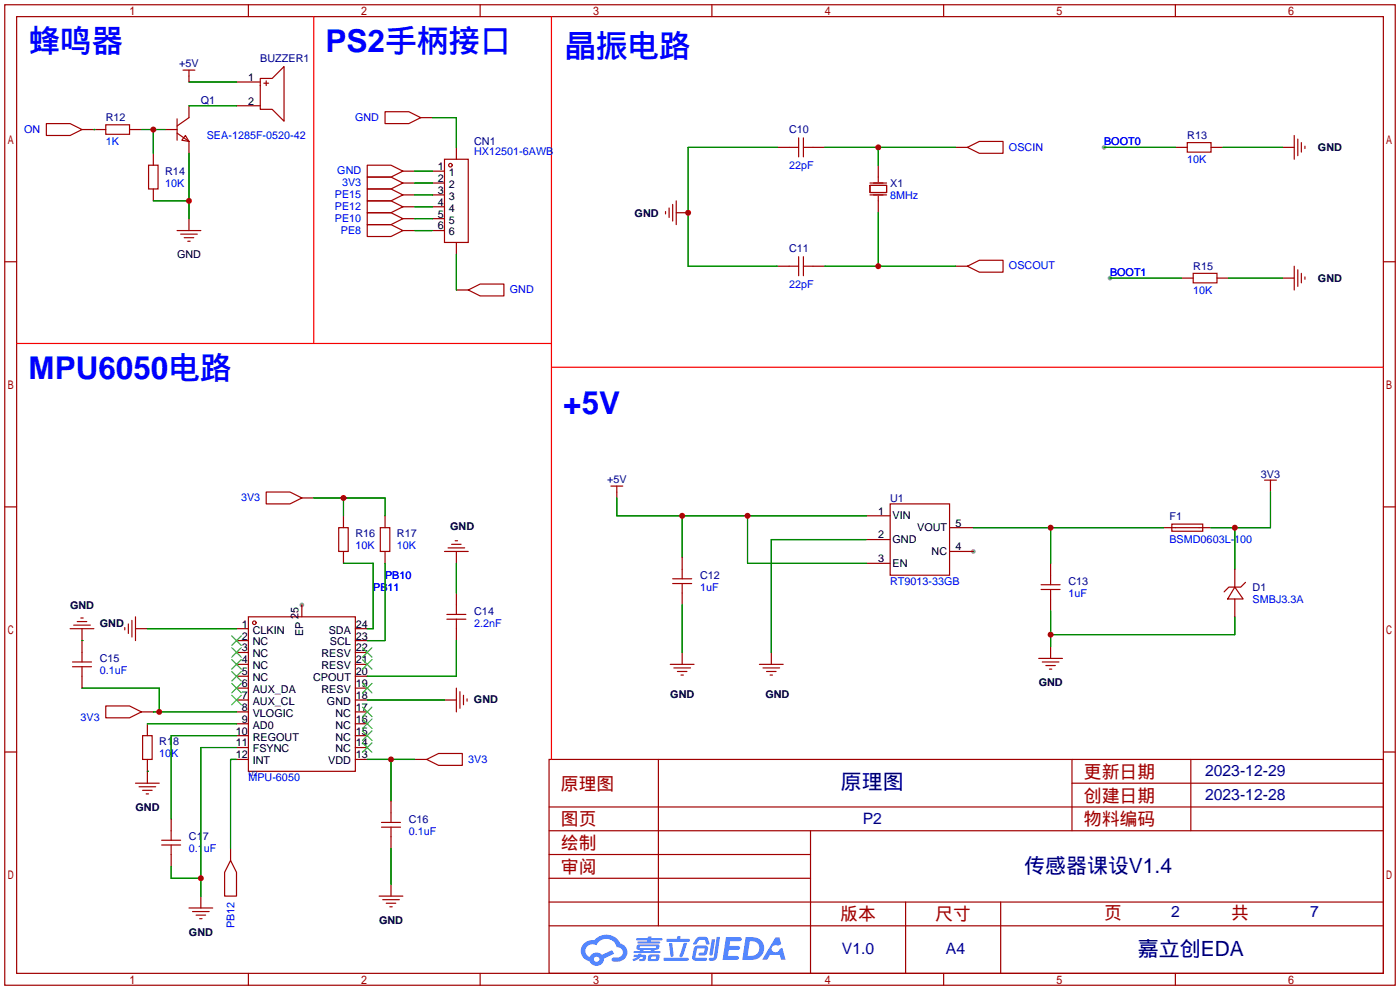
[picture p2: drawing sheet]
<svg xmlns="http://www.w3.org/2000/svg" width="299mm" height="212mm" viewBox="0 0 299 212" stroke-linecap="round" stroke-linejoin="round" font-family="sans-serif">
<g fill="#999">
<circle cx="64.5" cy="129.3" r=".51"/>
<circle cx="208" cy="117.9" r=".51"/>
<circle cx="236" cy="31.5" r=".51"/>
<circle cx="237.2" cy="59.4" r=".51"/>
</g>
<g fill="none" stroke="#a10000" stroke-width=".25">
<path d="M1 1h297.2v209.6h-297.2zM3.6 3.6h292.1v204.4h-292.1zM53.1 1v2.6M102.6 1v2.6M152.1 1v2.6M201.7 1v2.6M251.2 1v2.6M1 55.9h2.6M295.7 55.9h2.5M1 108.3h2.6M295.7 108.3h2.5M1 160.7h2.6"/>
<path d="M117.3 162.3h178.4v45.7h-178.4zM117.3 177.5h178.4M117.3 172.5h178.4M140.7 162.3v35.6M173.2 177.5v30.5M229.1 162.3v15.2M229.1 167.4h66.6M254.5 162.3v15.2M295.7 160.7h2.5M117.3 182.6h55.9M117.3 197.9h178.4M117.3 192.8h178.4"/>
<path d="M117.3 187.7h55.9M193.5 192.8v15.2M213.9 192.8v15.2M53.1 208v2.6M102.6 208v2.6M152.1 208v2.6M201.7 208v2.6M251.2 208v2.6"/>
</g>
<g fill="#5487ff">
<path d="M155.2 200.3h2.6a.48 .48 0 0 1 .7 .4 .48 .48 0 0 1-.6 .4h-1.8l-.2 1.1h1.9a.43 .43 0 0 1 .4 .4 .43 .43 0 0 1-.5 .4h-1.9l-.2 1.3h1.7a.45 .45 0 0 1 .5 .2 .45 .45 0 0 1-.1 .6h-3.3z"/>
<path d="M165.7 200.3h.9l.4 1.5-.8 .3a.84 .84 0 0 0-1.2 .3 .84 .84 0 0 0 .4 1.1 .84 .84 0 0 0 1.1-.4l.1-.2 .6-.3 .7 2.5h-1l-.2-1h-2.1l-.6 1h-1.1z"/>
<path d="M152.1 200.8h.7l-.5 3.1a.36 .36 0 0 1-.3 .3 .36 .36 0 0 1-.4-.3z"/>
<path d="M153.2 200.2h.7l-.6 4.3a1.13 1.13 0 0 1-1.8 .6l.2-.4h.7l.2-.2z"/>
<path d="M148.9 200.6l.6-.4h1a.77 .77 0 0 1 .9 .5l.3 1-.2 .2h-.5l-.3-.9-.2-.2-1 .1-.7 1-.6-.1-.1-.2z"/>
<path d="M148.4 202.4l.6-.3h1.7a.81 .81 0 0 1 .7 .5 .81 .81 0 0 1-.2 .8 .81 .81 0 0 1-.9 .8h-.7a.32 .32 0 0 1-.3-.3 .32 .32 0 0 1 .4-.3h.7l.2-.9-1.6 .1-.4 1.8 2.2 .1a.32 .32 0 0 1 .3 .4 .32 .32 0 0 1-.4 .2h-2.2l-.5-.3-.1-.5z"/>
<path d="M141.9 204.7h5a.33 .33 0 0 1 .3 .3 .33 .33 0 0 1-.3 .3h-4.9l-.2-.1z"/>
<path d="M146.1 201.5h.8l-.7 2a.98 .98 0 0 1-.7 1.1l-.3-.3z"/>
<path d="M143 201.6h.7l.3 2.5a.34 .34 0 0 1-.3 .4 .34 .34 0 0 1-.4-.3z"/>
<path d="M142.5 200.7h2.1l.3-.6h.6l-.1 .6h1.7a.32 .32 0 0 1 .4 .3 .32 .32 0 0 1-.4 .3h-4.5l-.2-.2z"/>
<path d="M135.5 204.1h.9l.1-.3h.6v.3h.8a.82 .82 0 0 1-.5 1.3h-.8v-.4l.7-.1 .1-.3a.68 .68 0 0 0-1 .4l-1.1 .4-.1-.4 .9-.5h-.7z"/>
<path d="M136 200.5h2.4l.1-.3h.7v.3h2.2l.2 .3-.2 .2h-2.3v.2h1.8l.2 .3-.2 .1h-4.5l-.1-.4h2l.1-.2h-2.3l-.1-.2z"/>
<path d="M159.4 200.3l-.8 4.9h1.7a2.5 2.5 0 0 0 3-2.5 2.5 2.5 0 0 0-3.1-2.4zM160.3 201.1a1.61 1.61 0 0 1 2 1.5 1.61 1.61 0 0 1-1.8 1.7h-.7z"/>
<path d="M136.2 202a.55 .55 0 0 0-.2 .8 .55 .55 0 0 0 .7 .2l.1 .3h-1.3v.3l5.4 .1 .3-.2-.2-.2h-1.2l.2-.3a.7 .7 0 0 0 .8-.3 .7 .7 0 0 0 0-.8l-4.2-.1zM136.8 202.3l3.3-.1 .1 .1-.2 .3h-3.2zM137.5 203h1.7l-.2 .3h-1.4z"/>
<path d="M138.6 204.2a1.05 1.05 0 0 0 0 1.2 2.91 2.91 0 0 0 2.2-.2 .98 .98 0 0 0 0-1.2h-1.6zM139.2 204.5l.9-.1 .1 .4-.2 .2-.8-.1z"/>
<path d="M124.9 201.6a2.23 2.23 0 0 0-.7 2.3 2.23 2.23 0 0 0 1.8 1.6 1.58 1.58 0 0 0 1.8 .9 1.58 1.58 0 0 0 1.3-1.5l2.2-1.1-.5-.7-2.1 1a1.65 1.65 0 0 0-2.7 .4 1.45 1.45 0 0 1-.8-1.9 1.45 1.45 0 0 1 2-.7l.3 .1a2.3 2.3 0 0 1 2.3-1.3 2.3 2.3 0 0 1 2 1.7 1.12 1.12 0 0 1 1.3 1 1.12 1.12 0 0 1-1.1 1.2h-.7a.45 .45 0 0 0-.6 .4 .45 .45 0 0 0 .5 .5 2.21 2.21 0 0 0 2.2-.5 2.21 2.21 0 0 0 .5-2.3 2.13 2.13 0 0 0-1.3-1.1 3.3 3.3 0 0 0-5.6-.7l-1.1 .1zM127 205a.57 .57 0 0 1 1.1 0 .57 .57 0 0 1-1.1 0z"/>
</g>
<g fill="none" stroke="#a10000" stroke-width=".25">
<path d="M39.1 15h2.6M40.4 15v1.3M55.6 16.8h2.6l2.5-2.6v11.7l-2.5-2.5h-2.6zM56.4 17.8h1M56.9 17.3v1M9.9 26.4h5.1l2.5 1.3-2.5 1.3h-5.1zM22.6 26.7h5.1v2h-5.1zM31.7 35.3h2.1v5.1h-2.1zM37.8 28.4l2.6 1.8M37.8 25.4v4.6M39.6 29l.8 1.2-1.5-.2zM40.4 25.1l-2.6 1.8"/>
<path d="M78.5 35.3h5.1l2.5 1.3-2.5 1.2h-5.1zM78.5 37.8h5.1l2.5 1.3-2.5 1.3h-5.1zM82.3 23.9h5.1l2.5 1.2-2.5 1.3h-5.1zM95 34h5.1v17.8h-5.1zM168.7 31.5h2M170.7 29.5v4M171.7 31.5h2M171.7 29.5v4M185.9 39.6h3.6v1.5h-3.6zM185.9 39.1h3.6M187.7 37.8v1.1M206.8 31.5l2.5-1.3h5.1v2.6h-5.1z"/>
<path d="M253.7 30.5h5.1v2h-5.1zM276.6 29v5M277.4 29.7v3.6M278.1 30.5v2M278.9 31.2v.6M37.8 49.3h5.1M38.6 50h3.6M39.4 50.8h2M40.1 51.6h.5M78.5 40.4h5.1l2.5 1.3-2.5 1.2h-5.1zM78.5 42.9h5.1l2.5 1.3-2.5 1.3h-5.1zM78.5 45.5h5.1l2.5 1.2-2.5 1.3h-5.1z"/>
<path d="M78.5 48h5.1l2.5 1.3-2.5 1.2h-5.1zM142.2 45.2v.5M143 44.4v2.1M143.8 43.7v3.5M144.5 42.9v5.1M168.7 56.9h2M170.7 54.9v4M171.7 54.9v4M171.7 56.9h2M185.9 41.7h3.6M187.7 41.9v1M206.8 56.9l2.5-1.3h5.1v2.6h-5.1z"/>
<path d="M255 58.4h5.1v2.1h-5.1zM276.6 56.9v5.1M277.4 57.7v3.5M278.1 58.4v2.1M278.9 59.2v.5M100.1 62l2.5-1.3h5.1v2.5h-5.1zM56.9 105.2h5.1l2.5 1.2-2.5 1.3h-5.1zM72.4 112.8h2v5.1h-2zM81.3 112.8h2v5.1h-2zM95 117.9h5.1M95.8 117.1h3.5M96.5 116.3h2.1"/>
<path d="M97.3 115.6h.5M130.6 103.9h2.5M131.8 103.9v1.3M190.2 107.7h12.7v15.2h-12.7zM250.4 112h6.6v1.5h-6.6zM251.2 112.8h5.1M270.3 102.6h2.5M271.5 102.6v1.3M15 134.4h5.1M15.7 133.6h3.6M16.5 132.8h2M17.3 132.1h.5"/>
<path d="M17.5 139.4v2.1M26.7 134.1v.5M27.4 133.4v2M28.2 132.6v3.5M29 131.8v5.1M53.1 131.8h22.8v33h-22.8zM95.5 132.3h4.1M95.5 131.3h4.1M97.5 129.3v2M97.5 132.3v2.1M143.8 124.7h4M143.8 123.7h4"/>
<path d="M145.8 121.7v2M145.8 124.7v2M222.5 126h4.1M222.5 125h4.1M224.5 122.9v2.1M224.5 126v2M263.9 125.5l1.8 2.5h-3.3zM266.2 124.5l-1 1h-2.6l-1 1M15.5 142.5h4.1M15.5 141.5h4.1M17.5 142.5v2M22.6 150.9h5.1l2.5 1.2-2.5 1.3h-5.1z"/>
<path d="M30.5 157.2h2v5.1h-2zM97.5 147.1v5M98.3 147.8v3.6M99.1 148.6v2M99.8 149.4v.5M143.3 142h5M144 142.7h3.6M144.8 143.5h2M145.5 144.3h.5M162.3 142h5.1M163.1 142.7h3.5M163.8 143.5h2.1"/>
<path d="M164.6 144.3h.5M222 140.7h5.1M222.8 141.5h3.5M223.5 142.2h2.1M224.3 143h.5M29 167.4h5M29.7 168.1h3.6M30.5 168.9h2M31.2 169.7h.5M34.5 179.6h4.1M36.6 177.5v2.1M81.5 176.8h4.1"/>
<path d="M81.5 175.8h4.1M83.6 173.7v2.1M83.6 176.8v2M91.2 162.3l2.5-1.3h5.1v2.6h-5.1zM34.5 180.6h4.1M36.6 180.6v2M40.4 194.1h5.1M41.1 194.8h3.6M41.9 195.6h2M42.7 196.3h.5M49.3 183.9l1.2 2.5v5.1h-2.5v-5.1zM81 191.5h5.1"/>
<path d="M81.8 192.3h3.5M82.5 193h2.1M83.3 193.8h.5"/>
<circle cx="96.3" cy="35.3" r=".38"/>
<circle cx="54.4" cy="133.1" r=".38"/>
</g>
<g fill="none" stroke="#870000" stroke-width=".25">
<path d="M40.4 16.3v1.2M50.5 17.5h5.1M17.5 27.7h5.1M27.7 27.7h2.5M32.8 32.8v2.5M35.3 27.7h2.5M40.4 22.6v2.5M40.4 30.2v2.6M50.5 22.6h5.1M86.1 36.6h2.5M86.1 39.1h2.5M89.9 25.1h2.6"/>
<path d="M92.5 36.6h2.5M92.5 39.1h2.5M97.5 31.5v2.5M166.1 31.5h2.6M173.7 31.5h2.6M187.7 35.3v2.5M204.2 31.5h2.6M251.2 31.5h2.5M258.8 31.5h2.6M274.1 31.5h2.5M32.8 40.4v2.5M40.4 46.7v2.6"/>
<path d="M86.1 41.7h2.5M86.1 44.2h2.5M86.1 46.7h2.5M86.1 49.3h2.5M92.5 41.7h2.5M92.5 44.2h2.5M92.5 46.7h2.5M92.5 49.3h2.5M97.5 51.8v2.6M144.5 45.5h2.6M166.1 56.9h2.6M173.7 56.9h2.6"/>
<path d="M187.7 42.9v2.6M204.2 56.9h2.6M252.5 59.4h2.5M260.1 59.4h2.5M274.1 59.4h2.5M97.5 62h2.6M64.5 106.4h2.6M73.4 110.2v2.6M73.4 117.9v2.5M82.3 110.2v2.6M82.3 117.9v2.5M97.5 117.9v2.5"/>
<path d="M131.8 105.2v1.2M145.8 119.1v2.6M185.2 110.2h5M185.2 115.3h5M202.9 112.8h5.1M202.9 117.9h5.1M248.7 112.8h2.5M256.3 112.8h2.5M271.5 103.9v1.3M17.5 134.4v5M29 134.4h2.5M50.5 134.4h2.6"/>
<path d="M50.5 136.9h2.6M50.5 139.4h2.6M64.5 129.3v2.5M75.9 134.4h2.6M75.9 136.9h2.6M75.9 139.4h2.6M97.5 126.7v2.6M97.5 134.4v2.5M145.8 126.7v2.6M145.8 139.4v2.6M164.8 139.4v2.6M185.2 120.4h5"/>
<path d="M224.5 120.4v2.5M224.5 128v2.6M224.5 138.2v2.5M263.9 121.7v3.8M263.9 128v3.8M17.5 144.5v2.6M30.2 152.1h2.6M31.5 154.7v2.5M50.5 142h2.6M50.5 144.5h2.6M50.5 147.1h2.6M50.5 149.6h2.6"/>
<path d="M50.5 152.1h2.6M50.5 154.7h2.6M50.5 157.2h2.6M50.5 159.8h2.6M75.9 142h2.6M75.9 144.5h2.6M75.9 147.1h2.6M75.9 149.6h2.6M75.9 152.1h2.6M75.9 154.7h2.6M75.9 157.2h2.6M75.9 159.8h2.6"/>
<path d="M95 149.6h2.5M31.5 162.3v5.1M36.6 175v2.5M50.5 162.3h2.6M75.9 162.3h2.6M83.6 171.2v2.5M83.6 178.8v2.6M88.6 162.3h2.6M36.6 182.6v2.6M42.9 191.5v2.6M49.3 181.4v2.5M83.6 189v2.5"/>
</g>
<path d="M67.1 3.6v69.8M117.9 3.6v69.8M3.6 73.4h63.5M67.1 73.4h50.8v88.9M117.9 78.5h177.8" fill="none" stroke="#f00" stroke-width=".25"/>
<g fill="none" stroke="#008700" stroke-width=".25">
<path d="M40.4 17.5h10.1M20.1 27.7h.1M30.2 27.7h5.1M32.8 27.7v5.1M40.4 32.8v13.9M40.4 22.6h10.1M88.6 39.1h3.9M88.6 36.6h3.9M92.5 25.1h5v6.4M166.1 31.5h-19v25.4h19M176.3 31.5h27.9M187.7 31.5v3.8"/>
<path d="M236 31.5h15.2M261.4 31.5h12.7M32.8 42.9h7.6M88.6 49.3h3.9M88.6 46.7h3.9M88.6 44.2h3.9M88.6 41.7h3.9M97.5 54.4v7.6M176.3 56.9h27.9M187.7 45.5v11.4M237.2 59.4h15.3M262.6 59.4h11.5"/>
<path d="M67.1 106.4h15.2v3.8M73.4 106.4v3.8M131.8 106.4v3.8h53.4M145.8 110.2v8.9M159.8 110.2v10.2h25.4M185.2 115.3h-20.4v24.1M208 112.8h40.7M224.5 112.8v7.6M263.9 112.8v8.9M271.5 105.2v7.6h-12.7M17.5 136.9h.1M31.5 134.4h19"/>
<path d="M73.4 120.4h6.4v14h-1.3M82.3 120.4v16.5h-3.8M97.5 120.4v6.3M97.5 136.9v7.6h-19M145.8 129.3v10.1M224.5 130.6v7.6M263.9 131.8v3.8h-39.4M17.5 147.1h16.5v5M31.5 154.7h19M32.8 152.1h17.7M50.5 159.8h-7.6v31.7M50.5 157.2h-13.9v17.8"/>
<path d="M78.5 149.6h16.5M31.5 164.8h.1M50.5 162.3h-1.2v19.1M78.5 162.3h10.1M83.6 162.3v8.9M36.6 185.2v2.5h6.3M83.6 181.4v7.6"/>
</g>
<g fill="none" stroke="#3c3" stroke-width=".25">
<path d="M49.5 135.9l2.1 2M49.5 138.4l2.1 2.1M51.6 135.9l-2.1 2M51.6 138.4l-2.1 2.1M77.5 138.4l2 2.1M79.5 138.4l-2 2.1M49.5 141l2.1 2M49.5 143.5l2.1 2M49.5 146.1l2.1 2M49.5 148.6l2.1 2M51.6 141l-2.1 2M51.6 143.5l-2.1 2"/>
<path d="M51.6 146.1l-2.1 2M51.6 148.6l-2.1 2M77.5 158.8l2 2M77.5 156.2l2 2M77.5 153.7l2 2M77.5 151.1l2 2.1M77.5 146.1l2 2M77.5 141l2 2M79.5 158.8l-2 2M79.5 156.2l-2 2M79.5 153.7l-2 2M79.5 151.1l-2 2.1"/>
<path d="M79.5 146.1l-2 2M79.5 141l-2 2"/>
</g>
<g fill="#c00">
<circle cx="40.4" cy="42.9" r=".63"/>
<circle cx="32.8" cy="27.7" r=".63"/>
<circle cx="34" cy="152.1" r=".63"/>
<circle cx="42.9" cy="187.7" r=".63"/>
<circle cx="83.6" cy="162.3" r=".63"/>
<circle cx="73.4" cy="106.4" r=".63"/>
<circle cx="145.8" cy="110.2" r=".63"/>
<circle cx="159.8" cy="110.2" r=".63"/>
<circle cx="263.9" cy="112.8" r=".63"/>
<circle cx="224.5" cy="135.6" r=".63"/>
<circle cx="224.5" cy="112.8" r=".63"/>
<circle cx="147.1" cy="45.5" r=".63"/>
<circle cx="187.7" cy="31.5" r=".63"/>
<circle cx="187.7" cy="56.9" r=".63"/>
</g>
<g font-size="6.7" fill="#00f">
<text x="6.1" y="11.1">蜂鸣器</text>
<text x="69.6" y="11.1">PS2手柄接口</text>
<text x="120.6" y="12.1">晶振电路</text>
<text x="6.1" y="81">MPU6050电路</text>
<text x="120.4" y="88.6">+5V</text>
</g>
<g font-size="4.5" fill="#000080">
<text x="179.7" y="168.7">原理图</text>
<text x="218.9" y="186.5">传感器课设V1.4</text>
<text x="243.2" y="204.3">嘉立创EDA</text>
</g>
<g font-size="3.8" fill="#a00000">
<text x="231.6" y="166.2">更新日期</text>
<text x="119.9" y="168.8">原理图</text>
<text x="231.6" y="171.3">创建日期</text>
<text x="119.9" y="176.4">图页</text>
<text x="231.6" y="176.4">物料编码</text>
<text x="119.9" y="181.5">绘制</text>
<text x="119.9" y="186.6">审阅</text>
<text x="179.6" y="196.7">版本</text>
<text x="199.9" y="196.7">尺寸</text>
<text x="236" y="196.5">页</text>
<text x="263.1" y="196.5">共</text>
</g>
<g font-size="3.4" fill="#000080">
<text x="257.6" y="165.9">2023-12-29</text>
<text x="257.6" y="170.9">2023-12-28</text>
<text x="184.4" y="176">P2</text>
<text x="250.3" y="196.1">2</text>
<text x="280" y="196.1">7</text>
<text x="179.9" y="204">V1.0</text>
<text x="202.2" y="204">A4</text>
</g>
<g font-size="2.3" fill="#000080">
<text x="38.3" y="14.4">+5V</text>
<text x="55.6" y="13.3">BUZZER1</text>
<text x="42.9" y="22.1">Q1</text>
<text x="22.6" y="26">R12</text>
<text x="168.7" y="28.5">C10</text>
<text x="253.7" y="29.8">R13</text>
<text x="101.3" y="31">CN1</text>
<text x="35.3" y="37.4">R14</text>
<text x="190.2" y="39.9">X1</text>
<text x="168.7" y="53.9">C11</text>
<text x="255" y="57.7">R15</text>
<text x="129.7" y="103.3">+5V</text>
<text x="190.2" y="107.2">U1</text>
<text x="269.5" y="102.2">3V3</text>
<text x="249.9" y="111">F1</text>
<text x="75.9" y="114.9">R16</text>
<text x="84.8" y="114.9">R17</text>
<text x="149.6" y="123.7">C12</text>
<text x="228.3" y="125">C13</text>
<text x="101.3" y="131.4">C14</text>
<text x="267.7" y="126.3">D1</text>
<text x="21.3" y="141.5">C15</text>
<text x="34" y="159.3">R18</text>
<text x="40.4" y="179.6">C17</text>
<text x="87.4" y="175.8">C16</text>
</g>
<g font-size="2.3">
<text x="53.1" y="17.3">1</text>
<text x="53.1" y="22.4">2</text>
<text x="281.7" y="32.3">GND</text>
<text x="93.6" y="36.3">1</text>
<text x="93.6" y="38.9">2</text>
<text x="93.6" y="41.4">3</text>
<text x="95.9" y="37.6">1</text>
<text x="95.9" y="40.2">2</text>
<text x="93.6" y="44">4</text>
<text x="93.6" y="46.5">5</text>
<text x="95.9" y="42.7">3</text>
<text x="95.9" y="45.2">4</text>
<text x="95.9" y="47.8">5</text>
<text x="135.6" y="46.3">GND</text>
<text x="93.6" y="49">6</text>
<text x="95.9" y="50.3">6</text>
<text x="37.8" y="55.2">GND</text>
<text x="281.7" y="60.2">GND</text>
<text x="96.2" y="113.4">GND</text>
<text x="187.7" y="110">1</text>
<text x="190.8" y="111">VIN</text>
<text x="196" y="113.6">VOUT</text>
<text x="204.2" y="112.5">5</text>
<text x="187.7" y="115.1">2</text>
<text x="190.8" y="116.1">GND</text>
<text x="199.1" y="118.6">NC</text>
<text x="204.2" y="117.6">4</text>
<text x="187.7" y="120.2">3</text>
<text x="190.8" y="121.2">EN</text>
<text x="15" y="130.1">GND</text>
<text x="21.3" y="133.9">GND</text>
<text x="51.7" y="134.1">1</text>
<text x="51.7" y="136.7">2</text>
<text x="54" y="135.4">CLKIN</text>
<text x="54" y="137.9">NC</text>
<text x="63.8" y="132.3" transform="rotate(-90 63.8 132.3)">25</text>
<text x="64.8" y="135.9" transform="rotate(-90 64.8 135.9)">EP</text>
<text x="70.3" y="135.4">SDA</text>
<text x="70.5" y="137.9">SCL</text>
<text x="76.1" y="136.7">23</text>
<text x="76.1" y="134.1">24</text>
<text x="51.7" y="139.2">3</text>
<text x="51.7" y="141.8">4</text>
<text x="54" y="140.5">NC</text>
<text x="54" y="143">NC</text>
<text x="68.7" y="143">RESV</text>
<text x="68.7" y="140.5">RESV</text>
<text x="76.1" y="141.8">21</text>
<text x="76.1" y="139.2">22</text>
<text x="51.7" y="144.3">5</text>
<text x="51.7" y="146.8">6</text>
<text x="51.7" y="149.4">7</text>
<text x="54" y="145.6">NC</text>
<text x="54" y="148.1">AUX_DA</text>
<text x="66.9" y="145.6">CPOUT</text>
<text x="68.7" y="148.1">RESV</text>
<text x="76.1" y="149.4">18</text>
<text x="76.1" y="146.8">19</text>
<text x="76.1" y="144.3">20</text>
<text x="143.3" y="149.1">GND</text>
<text x="163.6" y="149.1">GND</text>
<text x="222" y="146.6">GND</text>
<text x="51.7" y="151.9">8</text>
<text x="51.7" y="154.5">9</text>
<text x="54" y="150.6">AUX_CL</text>
<text x="54" y="153.2">VLOGIC</text>
<text x="54" y="155.7">AD0</text>
<text x="69.9" y="150.6">GND</text>
<text x="71.7" y="155.7">NC</text>
<text x="71.7" y="153.2">NC</text>
<text x="76.1" y="154.5">16</text>
<text x="76.1" y="151.9">17</text>
<text x="101.3" y="150.2">GND</text>
<text x="50.4" y="157">10</text>
<text x="50.4" y="159.5">11</text>
<text x="54" y="158.3">REGOUT</text>
<text x="54" y="160.8">FSYNC</text>
<text x="71.7" y="160.8">NC</text>
<text x="71.7" y="158.3">NC</text>
<text x="76.1" y="159.5">14</text>
<text x="76.1" y="157">15</text>
<text x="50.4" y="162.1">12</text>
<text x="54" y="163.3">INT</text>
<text x="70.1" y="163.3">VDD</text>
<text x="76.1" y="162.1">13</text>
<text x="29" y="173.3">GND</text>
<text x="81" y="197.4">GND</text>
<text x="40.4" y="199.9">GND</text>
</g>
<g font-size="2.3" fill="#00f">
<text x="5.2" y="28.4">ON</text>
<text x="44.2" y="29.8">SEA-1285F-0520-42</text>
<text x="75.9" y="25.8">GND</text>
<text x="22.6" y="31">1K</text>
<text x="101.3" y="33.1">HX12501-6AWB</text>
<text x="215.6" y="32.2">OSCIN</text>
<text x="236" y="31">BOOT0</text>
<text x="253.7" y="34.8">10K</text>
<text x="35.3" y="39.9">10K</text>
<text x="72.1" y="37.3">GND</text>
<text x="73.1" y="39.8">3V3</text>
<text x="168.7" y="36.1">22pF</text>
<text x="71.6" y="42.3">PE15</text>
<text x="71.6" y="44.9">PE12</text>
<text x="71.6" y="47.4">PE10</text>
<text x="190.2" y="42.5">8MHz</text>
<text x="72.9" y="50">PE8</text>
<text x="215.6" y="57.6">OSCOUT</text>
<text x="237.2" y="59">BOOT1</text>
<text x="109" y="62.7">GND</text>
<text x="168.7" y="61.5">22pF</text>
<text x="255" y="62.8">10K</text>
<text x="51.5" y="107.1">3V3</text>
<text x="75.9" y="117.4">10K</text>
<text x="84.8" y="117.4">10K</text>
<text x="249.9" y="116.1">BSMD0603L-100</text>
<text x="82.3" y="123.7">PB10</text>
<text x="190.2" y="125">RT9013-33GB</text>
<text x="79.8" y="126.3">PB11</text>
<text x="149.6" y="126.3">1uF</text>
<text x="228.3" y="127.6">1uF</text>
<text x="267.7" y="128.8">SMBJ3.3A</text>
<text x="101.3" y="133.9">2.2nF</text>
<text x="21.3" y="144.1">0.1uF</text>
<text x="17.2" y="154.1">3V3</text>
<text x="34" y="161.8">10K</text>
<text x="53.1" y="166.9">MPU-6050</text>
<text x="100.1" y="163">3V3</text>
<text x="87.4" y="178.4">0.1uF</text>
<text x="40.4" y="182.2">0.1uF</text>
<text x="50.1" y="198.4" transform="rotate(-90 50.1 198.4)">PB12</text>
</g>
<text font-size="1.5" fill="#000080" x="53.1" y="165.8">U2</text>
</svg>
